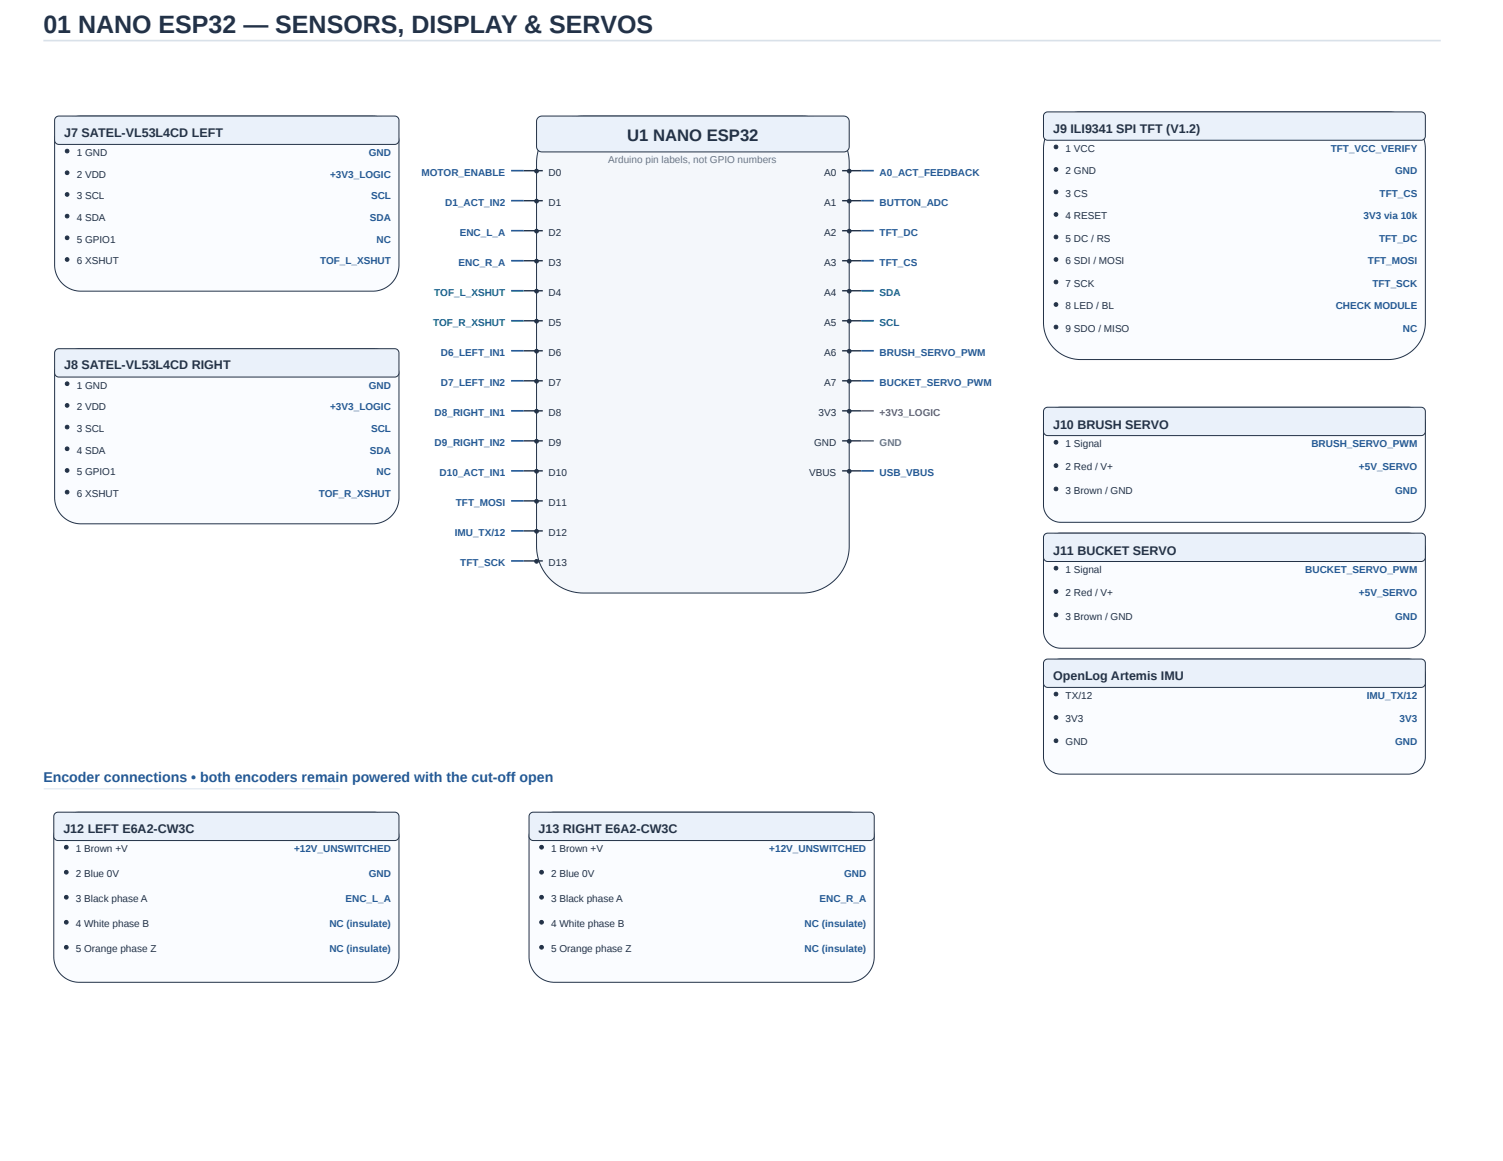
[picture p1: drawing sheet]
<svg xmlns="http://www.w3.org/2000/svg" width="457mm" height="353mm" viewBox="0 0 457 353" stroke-linecap="round" stroke-linejoin="round" font-family="sans-serif">
<path d="M.1 .1h456.6v352.6h-456.6z" fill="none" stroke="#fff" stroke-width=".3"/>
<path d="M13.2 12.4h425.1" fill="none" stroke="#d9e1e9" stroke-width=".51"/>
<path d="M167.4 39.5a14.3 14.3 0 0 1 10.1-4.2h66.6a14.3 14.3 0 0 1 14.2 14.3v116.5a14.3 14.3 0 0 1-14.2 14.3h-66.6a14.3 14.3 0 0 1-14.3-14.3v-116.5a14.3 14.3 0 0 1 4.2-10.1z" fill="#f4f7fb"/>
<path d="M167.4 39.5a14.3 14.3 0 0 1 10.1-4.2h66.6a14.3 14.3 0 0 1 14.2 14.3v116.5a14.3 14.3 0 0 1-14.2 14.3h-66.6a14.3 14.3 0 0 1-14.3-14.3v-116.5a14.3 14.3 0 0 1 4.2-10.1z" fill="none" stroke="#233247" stroke-width=".3"/>
<path d="M163.7 35.8l1.1-.5h91.9a1.64 1.64 0 0 1 1.6 1.6v7.7a1.64 1.64 0 0 1-1.6 1.6h-91.9a1.64 1.64 0 0 1-1.6-1.6v-7.8z" fill="#eaf1fa"/>
<path d="M163.7 35.8l1.1-.5h91.9a1.64 1.64 0 0 1 1.6 1.6v7.7a1.64 1.64 0 0 1-1.6 1.6h-91.9a1.64 1.64 0 0 1-1.6-1.6v-7.8z" fill="none" stroke="#233247" stroke-width=".3"/>
<path d="M159.3 51.9h5.8" fill="none" stroke="#233247" stroke-width=".43"/>
<circle cx="163.2" cy="52" r=".56" fill="#233247"/>
<circle cx="163.2" cy="52" r=".56" fill="none" stroke="#233247" stroke-width=".3"/>
<path d="M155.5 51.9h3.8" fill="none" stroke="#245a97" stroke-width=".51"/>
<path d="M159.3 61h5.8" fill="none" stroke="#233247" stroke-width=".43"/>
<circle cx="163.2" cy="61.2" r=".56" fill="#233247"/>
<circle cx="163.2" cy="61.2" r=".56" fill="none" stroke="#233247" stroke-width=".3"/>
<path d="M155.5 61h3.8" fill="none" stroke="#245a97" stroke-width=".51"/>
<path d="M159.3 70.2h5.8" fill="none" stroke="#233247" stroke-width=".43"/>
<circle cx="163.2" cy="70.3" r=".56" fill="#233247"/>
<circle cx="163.2" cy="70.3" r=".56" fill="none" stroke="#233247" stroke-width=".3"/>
<path d="M155.5 70.2h3.8" fill="none" stroke="#245a97" stroke-width=".51"/>
<path d="M159.3 79.3h5.8" fill="none" stroke="#233247" stroke-width=".43"/>
<circle cx="163.2" cy="79.4" r=".56" fill="#233247"/>
<circle cx="163.2" cy="79.4" r=".56" fill="none" stroke="#233247" stroke-width=".3"/>
<path d="M155.5 79.3h3.8" fill="none" stroke="#245a97" stroke-width=".51"/>
<path d="M159.3 88.4h5.8" fill="none" stroke="#233247" stroke-width=".43"/>
<circle cx="163.2" cy="88.6" r=".56" fill="#233247"/>
<circle cx="163.2" cy="88.6" r=".56" fill="none" stroke="#233247" stroke-width=".3"/>
<path d="M155.5 88.4h3.8" fill="none" stroke="#00826d" stroke-width=".51"/>
<path d="M159.3 97.6h5.8" fill="none" stroke="#233247" stroke-width=".43"/>
<circle cx="163.2" cy="97.7" r=".56" fill="#233247"/>
<circle cx="163.2" cy="97.7" r=".56" fill="none" stroke="#233247" stroke-width=".3"/>
<path d="M155.5 97.6h3.8" fill="none" stroke="#00826d" stroke-width=".51"/>
<path d="M159.3 106.7h5.8" fill="none" stroke="#233247" stroke-width=".43"/>
<circle cx="163.2" cy="106.8" r=".56" fill="#233247"/>
<circle cx="163.2" cy="106.8" r=".56" fill="none" stroke="#233247" stroke-width=".3"/>
<path d="M155.5 106.7h3.8" fill="none" stroke="#245a97" stroke-width=".51"/>
<path d="M159.3 115.8h5.8" fill="none" stroke="#233247" stroke-width=".43"/>
<circle cx="163.2" cy="116" r=".56" fill="#233247"/>
<circle cx="163.2" cy="116" r=".56" fill="none" stroke="#233247" stroke-width=".3"/>
<path d="M155.5 115.8h3.8" fill="none" stroke="#245a97" stroke-width=".51"/>
<path d="M159.3 125h5.8" fill="none" stroke="#233247" stroke-width=".43"/>
<circle cx="163.2" cy="125.1" r=".56" fill="#233247"/>
<circle cx="163.2" cy="125.1" r=".56" fill="none" stroke="#233247" stroke-width=".3"/>
<path d="M155.5 125h3.8" fill="none" stroke="#245a97" stroke-width=".51"/>
<path d="M159.3 134.1h5.8" fill="none" stroke="#233247" stroke-width=".43"/>
<circle cx="163.2" cy="134.2" r=".56" fill="#233247"/>
<circle cx="163.2" cy="134.2" r=".56" fill="none" stroke="#233247" stroke-width=".3"/>
<path d="M155.5 134.1h3.8" fill="none" stroke="#245a97" stroke-width=".51"/>
<path d="M159.3 143.2h5.8" fill="none" stroke="#233247" stroke-width=".43"/>
<circle cx="163.2" cy="143.4" r=".56" fill="#233247"/>
<circle cx="163.2" cy="143.4" r=".56" fill="none" stroke="#233247" stroke-width=".3"/>
<path d="M155.5 143.2h3.8" fill="none" stroke="#245a97" stroke-width=".51"/>
<path d="M159.3 152.4h5.8" fill="none" stroke="#233247" stroke-width=".43"/>
<circle cx="163.2" cy="152.5" r=".56" fill="#233247"/>
<circle cx="163.2" cy="152.5" r=".56" fill="none" stroke="#233247" stroke-width=".3"/>
<path d="M155.5 152.4h3.8" fill="none" stroke="#245a97" stroke-width=".51"/>
<path d="M159.3 161.5h5.8" fill="none" stroke="#233247" stroke-width=".43"/>
<circle cx="163.2" cy="161.6" r=".56" fill="#233247"/>
<circle cx="163.2" cy="161.6" r=".56" fill="none" stroke="#233247" stroke-width=".3"/>
<path d="M155.5 161.5h3.8" fill="none" stroke="#245a97" stroke-width=".51"/>
<path d="M159.3 170.6h5.8" fill="none" stroke="#233247" stroke-width=".43"/>
<circle cx="163.2" cy="170.7" r=".56" fill="#233247"/>
<circle cx="163.2" cy="170.7" r=".56" fill="none" stroke="#233247" stroke-width=".3"/>
<path d="M155.5 170.6h3.8" fill="none" stroke="#245a97" stroke-width=".51"/>
<path d="M256.2 51.9h5.8" fill="none" stroke="#233247" stroke-width=".43"/>
<circle cx="258.3" cy="52" r=".56" fill="#233247"/>
<circle cx="258.3" cy="52" r=".56" fill="none" stroke="#233247" stroke-width=".3"/>
<path d="M262 51.9h3.8" fill="none" stroke="#245a97" stroke-width=".51"/>
<path d="M256.2 61h5.8" fill="none" stroke="#233247" stroke-width=".43"/>
<circle cx="258.3" cy="61.2" r=".56" fill="#233247"/>
<circle cx="258.3" cy="61.2" r=".56" fill="none" stroke="#233247" stroke-width=".3"/>
<path d="M262 61h3.8" fill="none" stroke="#245a97" stroke-width=".51"/>
<path d="M256.2 70.2h5.8" fill="none" stroke="#233247" stroke-width=".43"/>
<circle cx="258.3" cy="70.3" r=".56" fill="#233247"/>
<circle cx="258.3" cy="70.3" r=".56" fill="none" stroke="#233247" stroke-width=".3"/>
<path d="M262 70.2h3.8" fill="none" stroke="#245a97" stroke-width=".51"/>
<path d="M256.2 79.3h5.8" fill="none" stroke="#233247" stroke-width=".43"/>
<circle cx="258.3" cy="79.4" r=".56" fill="#233247"/>
<circle cx="258.3" cy="79.4" r=".56" fill="none" stroke="#233247" stroke-width=".3"/>
<path d="M262 79.3h3.8" fill="none" stroke="#245a97" stroke-width=".51"/>
<path d="M256.2 88.4h5.8" fill="none" stroke="#233247" stroke-width=".43"/>
<circle cx="258.3" cy="88.6" r=".56" fill="#233247"/>
<circle cx="258.3" cy="88.6" r=".56" fill="none" stroke="#233247" stroke-width=".3"/>
<path d="M262 88.4h3.8" fill="none" stroke="#00826d" stroke-width=".51"/>
<path d="M256.2 97.6h5.8" fill="none" stroke="#233247" stroke-width=".43"/>
<circle cx="258.3" cy="97.7" r=".56" fill="#233247"/>
<circle cx="258.3" cy="97.7" r=".56" fill="none" stroke="#233247" stroke-width=".3"/>
<path d="M262 97.6h3.8" fill="none" stroke="#00826d" stroke-width=".51"/>
<path d="M256.2 106.7h5.8" fill="none" stroke="#233247" stroke-width=".43"/>
<circle cx="258.3" cy="106.8" r=".56" fill="#233247"/>
<circle cx="258.3" cy="106.8" r=".56" fill="none" stroke="#233247" stroke-width=".3"/>
<path d="M262 106.7h3.8" fill="none" stroke="#245a97" stroke-width=".51"/>
<path d="M256.2 115.8h5.8" fill="none" stroke="#233247" stroke-width=".43"/>
<circle cx="258.3" cy="116" r=".56" fill="#233247"/>
<circle cx="258.3" cy="116" r=".56" fill="none" stroke="#233247" stroke-width=".3"/>
<path d="M262 115.8h3.8" fill="none" stroke="#245a97" stroke-width=".51"/>
<path d="M256.2 125h5.8" fill="none" stroke="#233247" stroke-width=".43"/>
<circle cx="258.3" cy="125.1" r=".56" fill="#233247"/>
<circle cx="258.3" cy="125.1" r=".56" fill="none" stroke="#233247" stroke-width=".3"/>
<path d="M262 125h3.8" fill="none" stroke="#bf3f44" stroke-width=".51"/>
<path d="M256.2 134.1h5.8" fill="none" stroke="#233247" stroke-width=".43"/>
<circle cx="258.3" cy="134.2" r=".56" fill="#233247"/>
<circle cx="258.3" cy="134.2" r=".56" fill="none" stroke="#233247" stroke-width=".3"/>
<path d="M262 134.1h3.8" fill="none" stroke="#66788c" stroke-width=".51"/>
<path d="M256.2 143.2h5.8" fill="none" stroke="#233247" stroke-width=".43"/>
<circle cx="258.3" cy="143.4" r=".56" fill="#233247"/>
<circle cx="258.3" cy="143.4" r=".56" fill="none" stroke="#233247" stroke-width=".3"/>
<path d="M262 143.2h3.8" fill="none" stroke="#245a97" stroke-width=".51"/>
<path d="M19 37.6a8 8 0 0 1 5.6-2.3h88.8a8 8 0 0 1 8 8v37.3a8 8 0 0 1-8 8h-88.8a8 8 0 0 1-8-8v-37.3a8 8 0 0 1 2.4-5.7z" fill="#fafcff"/>
<path d="M19 37.6a8 8 0 0 1 5.6-2.3h88.8a8 8 0 0 1 8 8v37.3a8 8 0 0 1-8 8h-88.8a8 8 0 0 1-8-8v-37.3a8 8 0 0 1 2.4-5.7z" fill="none" stroke="#233247" stroke-width=".3"/>
<path d="M17 35.7l.9-.4h102.3l.8 .4 .4 .7v6.4l-.5 .9-.8 .2h-102.4l-.7-.4-.4-.7v-6.2z" fill="#eaf1fa"/>
<path d="M17 35.7l.9-.4h102.3l.8 .4 .4 .7v6.4l-.5 .9-.8 .2h-102.4l-.7-.4-.4-.7v-6.2z" fill="none" stroke="#233247" stroke-width=".3"/>
<circle cx="20.4" cy="46" r=".56" fill="#233247"/>
<circle cx="20.4" cy="46" r=".56" fill="none" stroke="#233247" stroke-width=".3"/>
<circle cx="20.4" cy="52.6" r=".56" fill="#233247"/>
<circle cx="20.4" cy="52.6" r=".56" fill="none" stroke="#233247" stroke-width=".3"/>
<circle cx="20.4" cy="59.1" r=".56" fill="#233247"/>
<circle cx="20.4" cy="59.1" r=".56" fill="none" stroke="#233247" stroke-width=".3"/>
<circle cx="20.4" cy="65.7" r=".56" fill="#233247"/>
<circle cx="20.4" cy="65.7" r=".56" fill="none" stroke="#233247" stroke-width=".3"/>
<circle cx="20.4" cy="72.3" r=".56" fill="#233247"/>
<circle cx="20.4" cy="72.3" r=".56" fill="none" stroke="#233247" stroke-width=".3"/>
<circle cx="20.4" cy="78.9" r=".56" fill="#233247"/>
<circle cx="20.4" cy="78.9" r=".56" fill="none" stroke="#233247" stroke-width=".3"/>
<path d="M19 108.4a8 8 0 0 1 5.6-2.3h88.8a8 8 0 0 1 8 8v37.2a8 8 0 0 1-8 8h-88.8a8 8 0 0 1-8-8v-37.2a8 8 0 0 1 2.4-5.7z" fill="#fafcff"/>
<path d="M19 108.4a8 8 0 0 1 5.6-2.3h88.8a8 8 0 0 1 8 8v37.2a8 8 0 0 1-8 8h-88.8a8 8 0 0 1-8-8v-37.2a8 8 0 0 1 2.4-5.7z" fill="none" stroke="#233247" stroke-width=".3"/>
<path d="M17 106.4l.9-.3h102.3l.8 .3 .4 .8v6.4l-.5 .8-.8 .3h-102.4l-.7-.4-.4-.7v-6.2z" fill="#eaf1fa"/>
<path d="M17 106.4l.9-.3h102.3l.8 .3 .4 .8v6.4l-.5 .8-.8 .3h-102.4l-.7-.4-.4-.7v-6.2z" fill="none" stroke="#233247" stroke-width=".3"/>
<circle cx="20.4" cy="116.7" r=".56" fill="#233247"/>
<circle cx="20.4" cy="116.7" r=".56" fill="none" stroke="#233247" stroke-width=".3"/>
<circle cx="20.4" cy="123.3" r=".56" fill="#233247"/>
<circle cx="20.4" cy="123.3" r=".56" fill="none" stroke="#233247" stroke-width=".3"/>
<circle cx="20.4" cy="129.9" r=".56" fill="#233247"/>
<circle cx="20.4" cy="129.9" r=".56" fill="none" stroke="#233247" stroke-width=".3"/>
<circle cx="20.4" cy="136.5" r=".56" fill="#233247"/>
<circle cx="20.4" cy="136.5" r=".56" fill="none" stroke="#233247" stroke-width=".3"/>
<circle cx="20.4" cy="143.1" r=".56" fill="#233247"/>
<circle cx="20.4" cy="143.1" r=".56" fill="none" stroke="#233247" stroke-width=".3"/>
<circle cx="20.4" cy="149.7" r=".56" fill="#233247"/>
<circle cx="20.4" cy="149.7" r=".56" fill="none" stroke="#233247" stroke-width=".3"/>
<path d="M320.7 37.3l1.5-1.2 1.9-1.1 2.1-.7 2.2-.3h94.2l2.7 .4 2.8 1.2 2.2 1.7 1.7 2.2 1.1 2.6 .5 2.7v53.5l-.4 2.8-1.2 2.8-1.7 2.2-2.2 1.7-2.8 1.2-2.7 .4h-94.2l-3-.5-2.5-1.1-2.2-1.7-1.7-2.2-1.2-2.8-.4-2.8v-53.5l.4-2.2 .6-1.8 1.1-2z" fill="#fafcff"/>
<path d="M320.7 37.3l1.5-1.2 1.9-1.1 2.1-.7 2.2-.3h94.2l2.7 .4 2.8 1.2 2.2 1.7 1.7 2.2 1.1 2.6 .5 2.7v53.5l-.4 2.8-1.2 2.8-1.7 2.2-2.2 1.7-2.8 1.2-2.7 .4h-94.2l-3-.5-2.5-1.1-2.2-1.7-1.7-2.2-1.2-2.8-.4-2.8v-53.5l.4-2.2 .6-1.8 1.1-2z" fill="none" stroke="#233247" stroke-width=".3"/>
<path d="M317.8 34.4l.9-.4h113.6l.8 .3 .5 .9v6.2l-.4 .9-.9 .4h-113.6l-.8-.3-.5-.9v-6.2z" fill="#eaf1fa"/>
<path d="M317.8 34.4l.9-.4h113.6l.8 .3 .5 .9v6.2l-.4 .9-.9 .4h-113.6l-.8-.3-.5-.9v-6.2z" fill="none" stroke="#233247" stroke-width=".3"/>
<circle cx="321.2" cy="44.7" r=".56" fill="#233247"/>
<circle cx="321.2" cy="44.7" r=".56" fill="none" stroke="#233247" stroke-width=".3"/>
<circle cx="321.2" cy="51.5" r=".56" fill="#233247"/>
<circle cx="321.2" cy="51.5" r=".56" fill="none" stroke="#233247" stroke-width=".3"/>
<circle cx="321.2" cy="58.4" r=".56" fill="#233247"/>
<circle cx="321.2" cy="58.4" r=".56" fill="none" stroke="#233247" stroke-width=".3"/>
<circle cx="321.2" cy="65.2" r=".56" fill="#233247"/>
<circle cx="321.2" cy="65.2" r=".56" fill="none" stroke="#233247" stroke-width=".3"/>
<circle cx="321.2" cy="72.1" r=".56" fill="#233247"/>
<circle cx="321.2" cy="72.1" r=".56" fill="none" stroke="#233247" stroke-width=".3"/>
<circle cx="321.2" cy="78.9" r=".56" fill="#233247"/>
<circle cx="321.2" cy="78.9" r=".56" fill="none" stroke="#233247" stroke-width=".3"/>
<circle cx="321.2" cy="85.8" r=".56" fill="#233247"/>
<circle cx="321.2" cy="85.8" r=".56" fill="none" stroke="#233247" stroke-width=".3"/>
<circle cx="321.2" cy="92.6" r=".56" fill="#233247"/>
<circle cx="321.2" cy="92.6" r=".56" fill="none" stroke="#233247" stroke-width=".3"/>
<circle cx="321.2" cy="99.5" r=".56" fill="#233247"/>
<circle cx="321.2" cy="99.5" r=".56" fill="none" stroke="#233247" stroke-width=".3"/>
<path d="M319 125.4a5.3 5.3 0 0 1 3.7-1.5h105.6a5.3 5.3 0 0 1 5.3 5.2v24.5a5.3 5.3 0 0 1-5.3 5.3h-105.6a5.3 5.3 0 0 1-5.3-5.3v-24.5a5.3 5.3 0 0 1 1.6-3.7z" fill="#fafcff"/>
<path d="M319 125.4a5.3 5.3 0 0 1 3.7-1.5h105.6a5.3 5.3 0 0 1 5.3 5.2v24.5a5.3 5.3 0 0 1-5.3 5.3h-105.6a5.3 5.3 0 0 1-5.3-5.3v-24.5a5.3 5.3 0 0 1 1.6-3.7z" fill="none" stroke="#233247" stroke-width=".3"/>
<path d="M317.8 124.3l.9-.4h113.6l.8 .2 .5 .9v6.2l-.4 .9-.9 .4h-113.6l-.8-.3-.5-.8v-6.2z" fill="#eaf1fa"/>
<path d="M317.8 124.3l.9-.4h113.6l.8 .2 .5 .9v6.2l-.4 .9-.9 .4h-113.6l-.8-.3-.5-.8v-6.2z" fill="none" stroke="#233247" stroke-width=".3"/>
<circle cx="321.2" cy="134.5" r=".56" fill="#233247"/>
<circle cx="321.2" cy="134.5" r=".56" fill="none" stroke="#233247" stroke-width=".3"/>
<circle cx="321.2" cy="141.6" r=".56" fill="#233247"/>
<circle cx="321.2" cy="141.6" r=".56" fill="none" stroke="#233247" stroke-width=".3"/>
<circle cx="321.2" cy="148.7" r=".56" fill="#233247"/>
<circle cx="321.2" cy="148.7" r=".56" fill="none" stroke="#233247" stroke-width=".3"/>
<path d="M319 163.7a5.2 5.2 0 0 1 3.7-1.5h105.6a5.3 5.3 0 0 1 5.3 5.2v24.5a5.3 5.3 0 0 1-5.3 5.3h-105.6a5.3 5.3 0 0 1-5.3-5.3v-24.5a5.3 5.3 0 0 1 1.6-3.7z" fill="#fafcff"/>
<path d="M319 163.7a5.2 5.2 0 0 1 3.7-1.5h105.6a5.3 5.3 0 0 1 5.3 5.2v24.5a5.3 5.3 0 0 1-5.3 5.3h-105.6a5.3 5.3 0 0 1-5.3-5.3v-24.5a5.3 5.3 0 0 1 1.6-3.7z" fill="none" stroke="#233247" stroke-width=".3"/>
<path d="M317.8 162.6l.9-.4h113.6l.8 .2 .5 .9v6.2l-.4 .9-.9 .4h-113.6l-.8-.3-.5-.8v-6.2z" fill="#eaf1fa"/>
<path d="M317.8 162.6l.9-.4h113.6l.8 .2 .5 .9v6.2l-.4 .9-.9 .4h-113.6l-.8-.3-.5-.8v-6.2z" fill="none" stroke="#233247" stroke-width=".3"/>
<circle cx="321.2" cy="172.8" r=".56" fill="#233247"/>
<circle cx="321.2" cy="172.8" r=".56" fill="none" stroke="#233247" stroke-width=".3"/>
<circle cx="321.2" cy="179.9" r=".56" fill="#233247"/>
<circle cx="321.2" cy="179.9" r=".56" fill="none" stroke="#233247" stroke-width=".3"/>
<circle cx="321.2" cy="187" r=".56" fill="#233247"/>
<circle cx="321.2" cy="187" r=".56" fill="none" stroke="#233247" stroke-width=".3"/>
<path d="M13.3 239.9h90.1" fill="none" stroke="#d9e1e9" stroke-width=".3"/>
<path d="M18.6 249.3a7.8 7.8 0 0 1 5.5-2.3h89.5a7.8 7.8 0 0 1 7.8 7.8v36.2a7.8 7.8 0 0 1-7.8 7.8h-89.5a7.8 7.8 0 0 1-7.7-7.8v-36.2a7.8 7.8 0 0 1 2.2-5.5z" fill="#fafcff"/>
<path d="M18.6 249.3a7.8 7.8 0 0 1 5.5-2.3h89.5a7.8 7.8 0 0 1 7.8 7.8v36.2a7.8 7.8 0 0 1-7.8 7.8h-89.5a7.8 7.8 0 0 1-7.7-7.8v-36.2a7.8 7.8 0 0 1 2.2-5.5z" fill="none" stroke="#233247" stroke-width=".3"/>
<path d="M16.7 247.4l1-.4 102.5 .1 .8 .3 .4 .8v6.3l-.5 .9-.8 .3h-102.6l-.8-.4-.3-.8v-6.2z" fill="#eaf1fa"/>
<path d="M16.7 247.4l1-.4 102.5 .1 .8 .3 .4 .8v6.3l-.5 .9-.8 .3h-102.6l-.8-.4-.3-.8v-6.2z" fill="none" stroke="#233247" stroke-width=".3"/>
<circle cx="20.2" cy="257.7" r=".56" fill="#233247"/>
<circle cx="20.2" cy="257.7" r=".56" fill="none" stroke="#233247" stroke-width=".3"/>
<circle cx="20.2" cy="265.3" r=".56" fill="#233247"/>
<circle cx="20.2" cy="265.3" r=".56" fill="none" stroke="#233247" stroke-width=".3"/>
<circle cx="20.2" cy="272.9" r=".56" fill="#233247"/>
<circle cx="20.2" cy="272.9" r=".56" fill="none" stroke="#233247" stroke-width=".3"/>
<circle cx="20.2" cy="280.5" r=".56" fill="#233247"/>
<circle cx="20.2" cy="280.5" r=".56" fill="none" stroke="#233247" stroke-width=".3"/>
<circle cx="20.2" cy="288.1" r=".56" fill="#233247"/>
<circle cx="20.2" cy="288.1" r=".56" fill="none" stroke="#233247" stroke-width=".3"/>
<path d="M163.2 249.3a7.8 7.8 0 0 1 5.5-2.3h89.5a7.8 7.8 0 0 1 7.7 7.8v36.2a7.8 7.8 0 0 1-7.7 7.8h-89.5a7.8 7.8 0 0 1-7.8-7.8v-36.2a7.8 7.8 0 0 1 2.3-5.5z" fill="#fafcff"/>
<path d="M163.2 249.3a7.8 7.8 0 0 1 5.5-2.3h89.5a7.8 7.8 0 0 1 7.7 7.8v36.2a7.8 7.8 0 0 1-7.7 7.8h-89.5a7.8 7.8 0 0 1-7.8-7.8v-36.2a7.8 7.8 0 0 1 2.3-5.5z" fill="none" stroke="#233247" stroke-width=".3"/>
<path d="M161.3 247.4l.9-.4 102.6 .1 .8 .3 .3 .8v6.3l-.5 .9-.8 .3h-102.5l-.8-.4-.4-.8v-6.2z" fill="#eaf1fa"/>
<path d="M161.3 247.4l.9-.4 102.6 .1 .8 .3 .3 .8v6.3l-.5 .9-.8 .3h-102.5l-.8-.4-.4-.8v-6.2z" fill="none" stroke="#233247" stroke-width=".3"/>
<circle cx="164.7" cy="257.7" r=".56" fill="#233247"/>
<circle cx="164.7" cy="257.7" r=".56" fill="none" stroke="#233247" stroke-width=".3"/>
<circle cx="164.7" cy="265.3" r=".56" fill="#233247"/>
<circle cx="164.7" cy="265.3" r=".56" fill="none" stroke="#233247" stroke-width=".3"/>
<circle cx="164.7" cy="272.9" r=".56" fill="#233247"/>
<circle cx="164.7" cy="272.9" r=".56" fill="none" stroke="#233247" stroke-width=".3"/>
<circle cx="164.7" cy="280.5" r=".56" fill="#233247"/>
<circle cx="164.7" cy="280.5" r=".56" fill="none" stroke="#233247" stroke-width=".3"/>
<circle cx="164.7" cy="288.1" r=".56" fill="#233247"/>
<circle cx="164.7" cy="288.1" r=".56" fill="none" stroke="#233247" stroke-width=".3"/>
<path d="M319 202a5.2 5.2 0 0 1 3.7-1.5h105.6a5.3 5.3 0 0 1 5.3 5.2v24.5a5.3 5.3 0 0 1-5.3 5.3h-105.6a5.3 5.3 0 0 1-5.3-5.3v-24.5a5.3 5.3 0 0 1 1.6-3.7z" fill="#fafcff"/>
<path d="M319 202a5.2 5.2 0 0 1 3.7-1.5h105.6a5.3 5.3 0 0 1 5.3 5.2v24.5a5.3 5.3 0 0 1-5.3 5.3h-105.6a5.3 5.3 0 0 1-5.3-5.3v-24.5a5.3 5.3 0 0 1 1.6-3.7z" fill="none" stroke="#233247" stroke-width=".3"/>
<path d="M317.8 200.8l.9-.3h113.6l.8 .2 .5 .9v6.2l-.4 .9-.9 .4h-113.6l-.8-.3-.5-.8v-6.2z" fill="#eaf1fa"/>
<path d="M317.8 200.8l.9-.3h113.6l.8 .2 .5 .9v6.2l-.4 .9-.9 .4h-113.6l-.8-.3-.5-.8v-6.2z" fill="none" stroke="#233247" stroke-width=".3"/>
<circle cx="321.2" cy="211.1" r=".56" fill="#233247"/>
<circle cx="321.2" cy="211.1" r=".56" fill="none" stroke="#233247" stroke-width=".3"/>
<circle cx="321.2" cy="218.2" r=".56" fill="#233247"/>
<circle cx="321.2" cy="218.2" r=".56" fill="none" stroke="#233247" stroke-width=".3"/>
<circle cx="321.2" cy="225.3" r=".56" fill="#233247"/>
<circle cx="321.2" cy="225.3" r=".56" fill="none" stroke="#233247" stroke-width=".3"/>
<text font-size="7.6" fill="#233247" x="13.2" y="9.9">01 NANO ESP32 — SENSORS, DISPLAY &amp; SERVOS</text>
<text font-size="5.1" fill="#233247" x="190.8" y="42.9">U1 NANO ESP32</text>
<text font-size="4.3" fill="#245a97" x="13.2" y="237.9">Encoder connections • both encoders remain powered with the cut-off open</text>
<g font-size="3.8" fill="#233247">
<text x="19.5" y="41.6">J7 SATEL-VL53L4CD LEFT</text>
<text x="320.3" y="40.3">J9 ILI9341 SPI TFT (V1.2)</text>
<text x="19.5" y="112.4">J8 SATEL-VL53L4CD RIGHT</text>
<text x="320.3" y="130.4">J10 BRUSH SERVO</text>
<text x="320.3" y="168.7">J11 BUCKET SERVO</text>
<text x="320.3" y="207">OpenLog Artemis IMU</text>
<text x="19.3" y="253.4">J12 LEFT E6A2-CW3C</text>
<text x="163.8" y="253.4">J13 RIGHT E6A2-CW3C</text>
</g>
<g font-size="3" fill="#233247">
<text x="23.3" y="47.4">1 GND</text>
<text x="324.1" y="46.2">1 VCC</text>
<text x="166.9" y="53.5">D0</text>
<text x="250.7" y="53.5">A0</text>
<text x="324.1" y="53">2 GND</text>
<text x="23.3" y="54">2 VDD</text>
<text x="324.1" y="59.9">3 CS</text>
<text x="23.3" y="60.6">3 SCL</text>
<text x="166.9" y="62.6">D1</text>
<text x="250.7" y="62.6">A1</text>
<text x="23.3" y="67.2">4 SDA</text>
<text x="166.9" y="71.8">D2</text>
<text x="250.7" y="71.8">A2</text>
<text x="324.1" y="66.7">4 RESET</text>
<text x="23.3" y="73.8">5 GPIO1</text>
<text x="324.1" y="73.6">5 DC / RS</text>
<text x="23.3" y="80.4">6 XSHUT</text>
<text x="166.9" y="80.9">D3</text>
<text x="250.7" y="80.9">A3</text>
<text x="324.1" y="80.4">6 SDI / MOSI</text>
<text x="324.1" y="87.2">7 SCK</text>
<text x="166.9" y="90">D4</text>
<text x="250.7" y="90">A4</text>
<text x="324.1" y="94.1">8 LED / BL</text>
<text x="166.9" y="99.2">D5</text>
<text x="250.7" y="99.2">A5</text>
<text x="324.1" y="100.9">9 SDO / MISO</text>
<text x="166.9" y="108.3">D6</text>
<text x="250.7" y="108.3">A6</text>
<text x="23.3" y="118.2">1 GND</text>
<text x="166.9" y="117.4">D7</text>
<text x="250.7" y="117.4">A7</text>
<text x="23.3" y="124.8">2 VDD</text>
<text x="23.3" y="131.4">3 SCL</text>
<text x="166.9" y="126.6">D8</text>
<text x="249" y="126.6">3V3</text>
<text x="23.3" y="138">4 SDA</text>
<text x="166.9" y="135.7">D9</text>
<text x="247.6" y="135.7">GND</text>
<text x="324.1" y="135.9">1 Signal</text>
<text x="324.1" y="143">2 Red / V+</text>
<text x="23.3" y="144.6">5 GPIO1</text>
<text x="166.9" y="144.8">D10</text>
<text x="246.1" y="144.8">VBUS</text>
<text x="23.3" y="151.2">6 XSHUT</text>
<text x="166.9" y="154">D11</text>
<text x="324.1" y="150.1">3 Brown / GND</text>
<text x="166.9" y="163.1">D12</text>
<text x="166.9" y="172.2">D13</text>
<text x="324.1" y="174.2">1 Signal</text>
<text x="324.1" y="181.3">2 Red / V+</text>
<text x="324.1" y="188.4">3 Brown / GND</text>
<text x="324.1" y="212.5">TX/12</text>
<text x="324.1" y="219.6">3V3</text>
<text x="324.1" y="226.7">GND</text>
<text x="23.1" y="259.2">1 Brown +V</text>
<text x="167.7" y="259.2">1 Brown +V</text>
<text x="23.1" y="266.8">2 Blue 0V</text>
<text x="167.7" y="266.8">2 Blue 0V</text>
<text x="23.1" y="274.4">3 Black phase A</text>
<text x="167.7" y="274.4">3 Black phase A</text>
<text x="23.1" y="282">4 White phase B</text>
<text x="167.7" y="282">4 White phase B</text>
<text x="23.1" y="289.6">5 Orange phase Z</text>
<text x="167.7" y="289.6">5 Orange phase Z</text>
</g>
<g font-size="3" fill="#245a97">
<text x="112.2" y="47.4">GND</text>
<text x="404.8" y="46.2">TFT_VCC_VERIFY</text>
<text x="128.2" y="53.5">MOTOR_ENABLE</text>
<text x="267.6" y="53.5">A0_ACT_FEEDBACK</text>
<text x="424.4" y="53">GND</text>
<text x="100.4" y="54">+3V3_LOGIC</text>
<text x="419.7" y="59.9">TFT_CS</text>
<text x="112.9" y="60.6">SCL</text>
<text x="135.4" y="62.6">D1_ACT_IN2</text>
<text x="267.6" y="62.6">BUTTON_ADC</text>
<text x="112.5" y="67.2">SDA</text>
<text x="139.8" y="71.8">ENC_L_A</text>
<text x="267.6" y="71.8">TFT_DC</text>
<text x="414.8" y="66.7">3V3 via 10k</text>
<text x="114.6" y="73.8">NC</text>
<text x="419.5" y="73.6">TFT_DC</text>
<text x="97.4" y="80.4">TOF_L_XSHUT</text>
<text x="139.5" y="80.9">ENC_R_A</text>
<text x="267.6" y="80.9">TFT_CS</text>
<text x="416.1" y="80.4">TFT_MOSI</text>
<text x="417.5" y="87.2">TFT_SCK</text>
<text x="406.3" y="94.1">CHECK MODULE</text>
<text x="426.8" y="100.9">NC</text>
<text x="134.1" y="108.3">D6_LEFT_IN1</text>
<text x="267.6" y="108.3">BRUSH_SERVO_PWM</text>
<text x="112.2" y="118.2">GND</text>
<text x="134.1" y="117.4">D7_LEFT_IN2</text>
<text x="267.6" y="117.4">BUCKET_SERVO_PWM</text>
<text x="100.4" y="124.8">+3V3_LOGIC</text>
<text x="112.9" y="131.4">SCL</text>
<text x="132.2" y="126.6">D8_RIGHT_IN1</text>
<text x="112.5" y="138">SDA</text>
<text x="132.2" y="135.7">D9_RIGHT_IN2</text>
<text x="398.9" y="135.9">BRUSH_SERVO_PWM</text>
<text x="413.4" y="143">+5V_SERVO</text>
<text x="114.6" y="144.6">NC</text>
<text x="133.7" y="144.8">D10_ACT_IN1</text>
<text x="267.6" y="144.8">USB_VBUS</text>
<text x="97" y="151.2">TOF_R_XSHUT</text>
<text x="138.7" y="154">TFT_MOSI</text>
<text x="424.4" y="150.1">GND</text>
<text x="138.3" y="163.1">IMU_TX/12</text>
<text x="140" y="172.2">TFT_SCK</text>
<text x="397.1" y="174.2">BUCKET_SERVO_PWM</text>
<text x="413.4" y="181.3">+5V_SERVO</text>
<text x="424.4" y="188.4">GND</text>
<text x="415.8" y="212.5">IMU_TX/12</text>
<text x="425.8" y="219.6">3V3</text>
<text x="424.4" y="226.7">GND</text>
<text x="89.4" y="259.2">+12V_UNSWITCHED</text>
<text x="234" y="259.2">+12V_UNSWITCHED</text>
<text x="112.2" y="266.8">GND</text>
<text x="256.8" y="266.8">GND</text>
<text x="105.1" y="274.4">ENC_L_A</text>
<text x="249.3" y="274.4">ENC_R_A</text>
<text x="100.2" y="282">NC (insulate)</text>
<text x="244.8" y="282">NC (insulate)</text>
<text x="100.2" y="289.6">NC (insulate)</text>
<text x="244.8" y="289.6">NC (insulate)</text>
</g>
<g font-size="3" fill="#66788c">
<text x="185" y="49.5">Arduino pin labels, not GPIO numbers</text>
<text x="267.6" y="135.7">GND</text>
</g>
<g font-size="3" fill="#00826d">
<text x="132.1" y="90">TOF_L_XSHUT</text>
<text x="267.6" y="90">SDA</text>
<text x="131.8" y="99.2">TOF_R_XSHUT</text>
<text x="267.6" y="99.2">SCL</text>
</g>
<text font-size="3" fill="#bf3f44" x="267.6" y="126.6">+3V3_LOGIC</text>
</svg>
